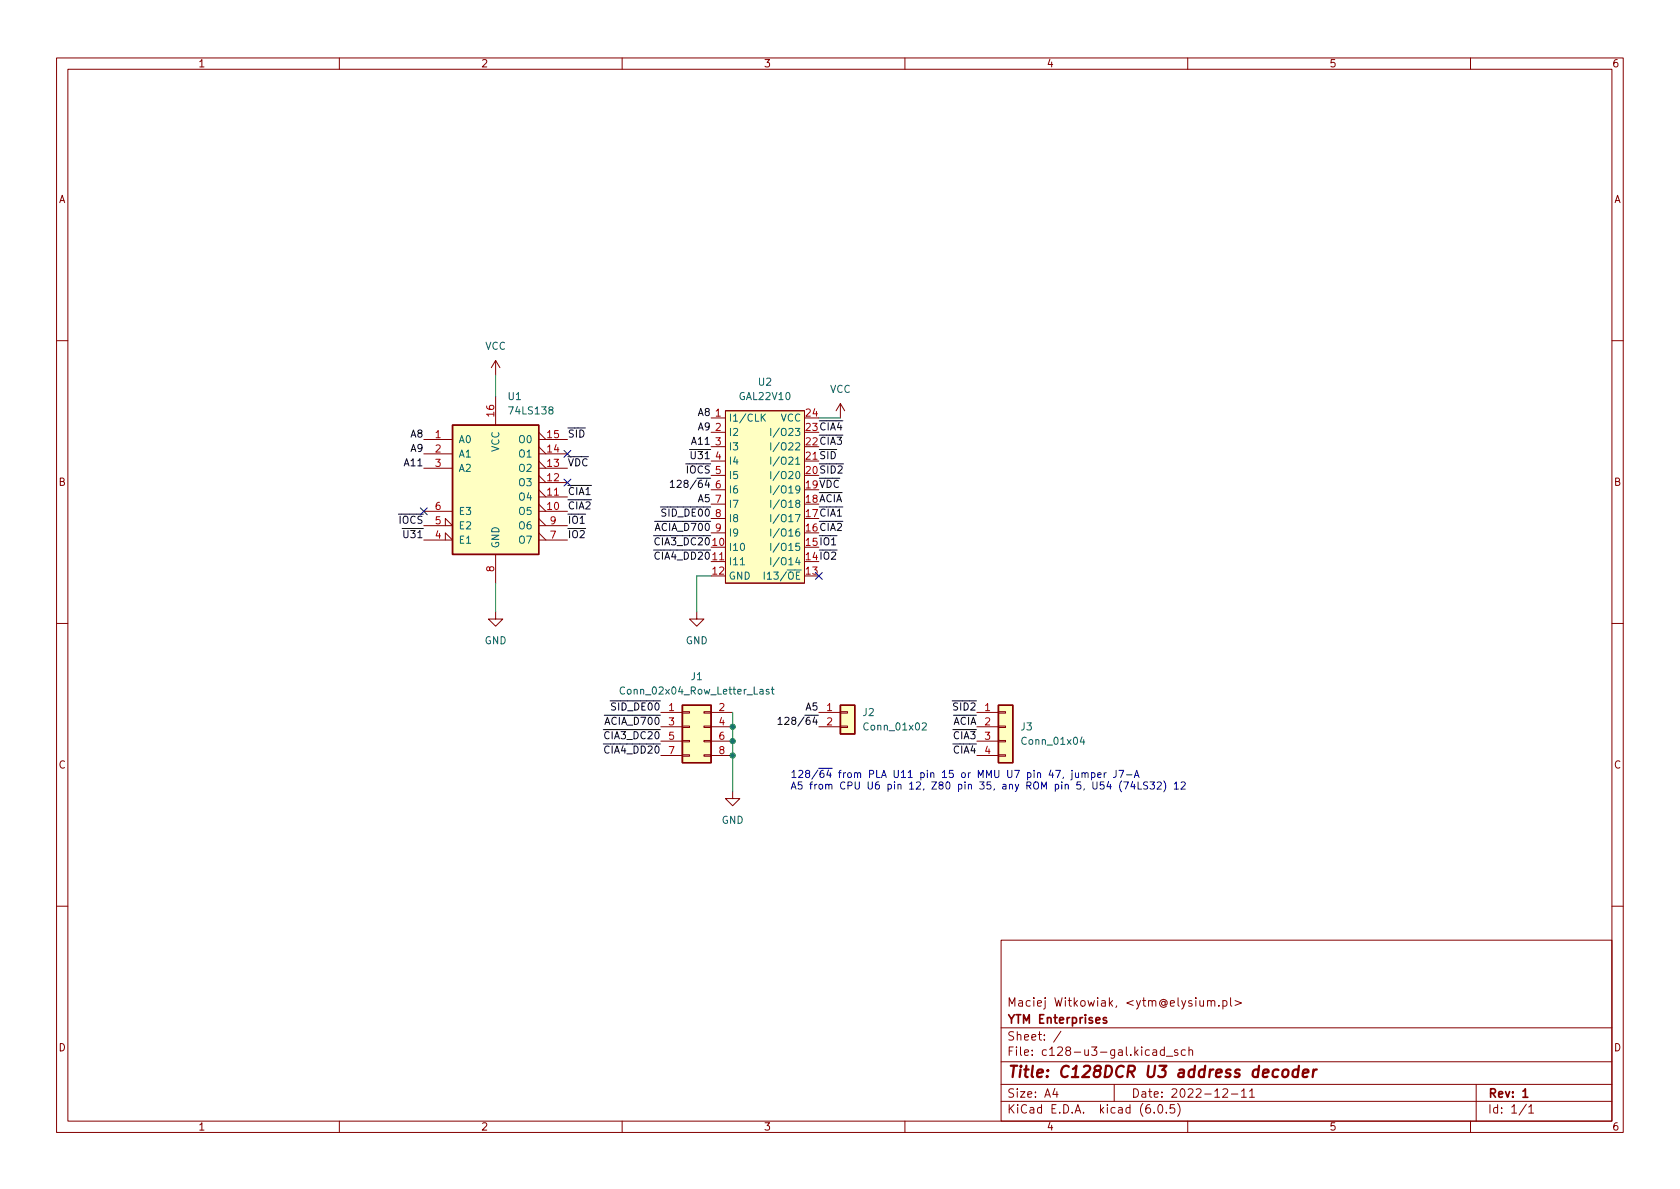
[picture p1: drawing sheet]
<svg xmlns="http://www.w3.org/2000/svg" width="297mm" height="210mm" viewBox="0 0 297 210" stroke-linecap="round" stroke-linejoin="round" font-family="sans-serif">
<g fill="none" stroke="#840000" stroke-width=".18">
<path d="M10 10.2h277v190.1h-277zM12 12.2h273v186.1h-273zM60 10.2v2M110 10.2v2M160 10.2v2M210 10.2v2M260 10.2v2M10 60.2h2M74.9 77.7h5.1M87.6 63.7v2.6M87.6 70.1v5.1M87.6 63.7l-.7 1.3"/>
<path d="M87.6 63.7l.8 1.3M95.2 77.7h5.1M95.2 79l1.3 1.3M95.2 76.4l1.3 1.3M125.7 73.9h2.6M125.7 76.4h2.6M125.7 79h2.6M128.3 72.6h13.9v30.5h-13.9zM148.6 71.4l-.8 1.2M148.6 71.4v2.5M148.6 71.4l.8 1.2M285 60.2h2"/>
<path d="M74.9 95.5h5.1l-1.3-1.3v1.3M74.9 93h5.1l-1.3-1.3v1.3M74.9 90.4h5.1M74.9 82.8h5.1M74.9 80.3h5.1M87.6 98v5.1M95.2 90.4h5.1M95.2 89.1l1.3 1.3M95.2 87.9h5.1M95.2 86.6l1.3 1.3M95.2 85.3h5.1M95.2 84.1l1.3 1.2"/>
<path d="M95.2 82.8h5.1M95.2 81.5l1.3 1.3M95.2 80.3h5.1M95.2 95.5h5.1M95.2 93h5.1M95.2 94.2l1.3 1.3M95.2 91.7l1.3 1.3M125.7 99.3h2.6M125.7 81.5h2.6M125.7 84.1h2.6M125.7 86.6h2.6M125.7 89.1h2.6"/>
<path d="M125.7 91.7h2.6M125.7 94.2h2.6M10 110.2h2M87.6 108.2v1.3h1.3l-1.3 1.2-1.2-1.2h1.2M123.2 108.2v1.3h1.3l-1.3 1.2-1.3-1.2h1.3M285 110.2h2M116.8 126h3.8M116.8 128.5h3.8M116.8 131.1h3.8M116.8 133.6h3.8M120.6 133.5h1.3v.2h-1.3zM120.6 130.9h1.3v.3h-1.3z"/>
<path d="M120.6 128.4h1.3v.2h-1.3zM120.6 125.9h1.3v.2h-1.3zM124.5 133.5h1.2v.2h-1.2zM124.5 130.9h1.2v.3h-1.2zM124.5 128.4h1.2v.2h-1.2zM124.5 125.9h1.2v.2h-1.2zM125.7 126h3.8M125.7 128.5h3.8M125.7 131.1h3.8M125.7 133.6h3.8M129.5 139.9v1.3h1.3l-1.3 1.3-1.2-1.3h1.2M144.8 126h3.8"/>
<path d="M144.8 128.5h3.8M148.6 128.4h1.3v.2h-1.3zM148.6 125.9h1.3v.2h-1.3zM172.7 126h3.8M172.7 128.5h3.8M172.7 131.1h3.8M172.7 133.6h3.8M176.5 133.5h1.3v.2h-1.3zM176.5 130.9h1.3v.3h-1.3zM176.5 128.4h1.3v.2h-1.3zM176.5 125.9h1.3v.2h-1.3zM10 160.2h2"/>
<path d="M177 166.3h108v32h-108zM213.5 177.1l.2-.2 .4 .1v.9M213.5 176.9v1M214.1 177.1l.3-.2 .3 .1 .1 .9M215.5 177.8v.1M216.2 177l.4-.1 .3 .3v.4l-.1 .3h-.6M216.2 176.9v1.5M217.6 176.4v1.3l.2 .2M218.4 176.9l1.1 .5-1.1 .4M285 160.2h2M60 198.3v2M110 198.3v2"/>
<path d="M160 198.3v2M177 194.8h108M177 191.8h108M177 187.8h108M177 181.8h108M186.5 192.5l-.4 1h1M186.9 193v1M187.6 182.4l-1.3 1.9M197 191.8v3M203.9 185.7h.5l.1 .9M204.1 196.7v.1M204.5 186l-.5 .1a.29 .29 0 0 0-.2 .2 .29 .29 0 0 0 .2 .3h.5"/>
<path d="M204.9 195.4l.2-.1a.81 .81 0 0 1 .6 .7 .81 .81 0 0 1-.3 .8h-.2a.81 .81 0 0 1-.6-.6 .81 .81 0 0 1 .3-.8zM205.9 185.7l-.5-.1-.3 .3v.4l.2 .3h.6M205.9 185.1v1.5M206.2 196.7v.1M206.2 186.8h1.2M207.6 195.3h-.7v.7l.2-.1 .5 .1 .1 .2-.1 .5-.2 .1-.5-.1M208.2 195.1a1.72 1.72 0 0 1 0 2.3M208.2 185.7l-.3-.1-.3 .2 .1 .3 .5 .1v.4h-.6M209.6 185.7l-.5-.1-.2 .3v.4l.1 .3h.6M210 198.3v2M210.2 185.8l.2-.2 .4 .1 .1 .9M210.2 185.1v1.5"/>
<path d="M216.2 192.7l.6-.2 .2 .2 .1 .3-1 1h1M217.7 193.5h1.2M219.5 193l.4-.5v1.5M219.5 194h.9M220.9 193l.5-.5v1.5M220.9 194h.9M260 198.3v2M261 191.8v6.5M269.9 195.3l-1.3 1.9M270.3 195.8l.4-.5v1.5M270.3 196.8h.9"/>
</g>
<path d="M195.6 180l-.3-.1-.2 .2v.3l.5 .1v.4h-.5M269.3 193l.4-.5v1.5M269.3 194h.8" fill="none" stroke="#840000" stroke-width=".3"/>
<path d="M226.9 189.3a.52 .52 0 0 1 .5-.2 .52 .52 0 0 1 .4 .4v.6a.55 .55 0 0 1-.6 .4 .55 .55 0 0 1-.5-.4zM229.6 189.2a.66 .66 0 0 0-1 .3l-.1 .6 .2 .3 .1 .1 .6-.1M229.7 188.5l-.3 2M230.4 189.8l.9-.2v-.4l-.6-.1-.3 .3v1l.2 .1 .5-.1M232.3 189.1l-.2 1.4M232.8 189.1l-.4 .1-.2 .3" fill="none" stroke="#840000" stroke-width=".4"/>
<g fill="#ffffc2" stroke="#ffffc2" stroke-width=".18">
<path d="M128.3 72.6h13.9v30.5h-13.9z"/>
<path d="M120.6 124.7h5.1v10.2h-5.1z"/>
<path d="M80 75.2h15.2v22.8h-15.2z"/>
<path d="M148.6 124.7h2.5v5.1h-2.5z"/>
<path d="M176.5 124.7h2.6v10.2h-2.6z"/>
</g>
<g fill="none" stroke="#006464" stroke-width=".18">
<path d="M134.8 73.8l.5 .7M135.3 73.2l-.7 .7M136.3 75.8v1.2M136.3 78.3v1.3M137.8 78.2l-1.1 1.7M137.8 75.7l-1.1 1.6M130.9 99.9h.7M136.3 80.8v1.3M136.3 83.4v1.2M136.3 85.9v1.3M136.3 88.5v1.2M136.3 91v1.3"/>
<path d="M136.3 93.5v1.3M136.3 96.1v1.2M136.3 98.6v1.3M137.8 98.6l-1.1 1.6M137.8 96l-1.1 1.6M137.8 93.5l-1.1 1.6M137.8 90.9l-1.1 1.7M137.8 88.4l-1.1 1.6M137.8 85.9l-1.1 1.6M137.8 83.3l-1.1 1.6M137.8 80.8l-1.1 1.6M110.4 121.6a.6 .6 0 0 0-.8 .4 .6 .6 0 0 0 .6 .7l.2-.1"/>
<path d="M136 122l-.4-.1-.1 .2v.2l.5 .1v.3h-.5M136.4 121.9h.5M136.6 121.5v1.1l.3 .1M163.1 127.9l.4-.1 .3 .4-.8 .9h.8M191.3 130.3l-.3 .9h.8M191.6 130.8v.8"/>
</g>
<path d="M80 75.2h15.2v22.8h-15.2zM120.6 124.7h5.1v10.2h-5.1zM148.6 124.7h2.5v5.1h-2.5zM176.5 124.7h2.6v10.2h-2.6z" fill="none" stroke="#840000" stroke-width=".25"/>
<path d="M100.7 93.8v1.3M101.4 93.9l.2-.1a.43 .43 0 0 1 .5 .4v.5a.42 .42 0 0 1-.4 .4 .42 .42 0 0 1-.4-.4v-.5zM102.6 93.9l.5-.1 .2 .4-.8 .9h.8" fill="none" stroke="#0f0f0f" stroke-width=".18"/>
<g fill="none" stroke="#0000c2" stroke-width=".18">
<path d="M190.2 136.6v.8l.3 .1 .2-.1M190.7 136.6v.9M191.3 136.8l.2-.2 .3 .1v.8M191.3 136.6v.9M191.8 136.8l.2-.2 .3 .1 .1 .8M193 136.7l.4-.1 .2 .3-.1 .5h-.5M193 136.6v1.3M194.1 137.1l.6-.2-.1-.2-.3-.1-.2 .2v.6h.5M195.2 136.6v.9M195.6 136.6l-.4 .3M196 138.2l-.3 .9h.8M196.3 138.7v.8"/>
<path d="M197.3 136.2v.9a.41 .41 0 0 1-.4 .4M197.8 136.2h.9l-.6 1.3M198.3 138.1a1.46 1.46 0 0 0 0 1.9M198.7 138.3h.8l-.5 1.2M199.2 137h.9M200.3 138.2l-.3 .9h.7M200.6 137.5l.4-1.3 .4 1.3M200.6 138.7v.8M200.7 137.1h.6M201.2 138.3v1.2h.6M202.9 138.3h-.5l-.2 .2 .1 .3 .6 .3v.3l-.2 .1h-.5M203.3 138.3h.8l-.4 .5 .4 .1v.5l-.2 .1-.6-.1"/>
<path d="M204.6 138.4l.5-.1 .2 .3-.8 .9h.8M205.8 138.1a1.46 1.46 0 0 1 0 1.9M207.6 138.6l.4-.3v1.2M207.6 139.5h.8M208.8 138.4l.5-.1 .3 .3-.8 .9h.8"/>
</g>
<path d="M87.6 66.3v3.8M144.8 73.9h3.8M87.6 103.1v5.1M125.7 101.8h-2.5v6.4M129.5 126v13.9" fill="none" stroke="#009600" stroke-width=".18"/>
<path d="M99.7 79.6l1.2 1.3M100.9 79.6l-1.2 1.3M74.3 89.8l1.2 1.2M75.5 89.8l-1.2 1.2M99.7 84.7l1.2 1.2M100.9 84.7l-1.2 1.2M144.2 101.2l1.2 1.3M145.4 101.2l-1.2 1.3" fill="none" stroke="#000084" stroke-width=".18"/>
<g fill="#009600" stroke="#009600" stroke-width=".18">
<circle cx="129.5" cy="131.1" r=".46"/>
<circle cx="129.5" cy="133.6" r=".46"/>
<circle cx="129.5" cy="128.5" r=".46"/>
</g>
<text font-size="2.8" fill="#840000" x="178" y="190.6">Title: C128DCR U3 address decoder</text>
<g font-size="2.1" fill="#840000">
<text x="178" y="178">Maciej Witkowiak, &lt;ytm@elysium.pl&gt;</text>
<text x="178" y="184">Sheet: /</text>
<text x="178" y="181">YTM Enterprises</text>
<text x="178" y="186.7">File: c128-u3-gal.kicad_sch</text>
<text x="178" y="196.9">KiCad E.D.A. kicad (6.0.5)</text>
<text x="178" y="194.1">Size: A4</text>
<text x="200" y="194.1">Date: 2022-12-11</text>
<text x="263" y="194.1">Rev: 1</text>
<text x="263" y="196.9">Id: 1/1</text>
</g>
<g font-size="1.8" fill="#840000">
<text x="35" y="11.9">1</text>
<text x="85" y="11.9">2</text>
<text x="135" y="11.9">3</text>
<text x="185" y="11.9">4</text>
<text x="235" y="11.9">5</text>
<text x="285" y="11.9">6</text>
<text x="10.3" y="35.9">A</text>
<text x="285.3" y="35.9">A</text>
<text x="10.3" y="85.9">B</text>
<text x="285.3" y="85.9">B</text>
<text x="10.3" y="135.9">C</text>
<text x="285.3" y="135.9">C</text>
<text x="10.3" y="185.9">D</text>
<text x="285.3" y="185.9">D</text>
<text x="35" y="199.9">1</text>
<text x="85" y="199.9">2</text>
<text x="135" y="199.9">3</text>
<text x="185" y="199.9">4</text>
<text x="235" y="199.9">5</text>
<text x="285" y="199.9">6</text>
</g>
<g font-size="1.8" fill="#006464">
<text x="85.8" y="61.8">VCC</text>
<text x="89.9" y="70.7">U1</text>
<text x="130.8" y="70.7">GAL22V10</text>
<text x="134.1" y="68.2">U2</text>
<text x="146.7" y="69.5">VCC</text>
<text x="90.3" y="73.3">74LS138</text>
<text x="128.8" y="74.5">I1/CLK</text>
<text x="128.8" y="77.1">I2</text>
<text x="137.4" y="77.1">I/O23</text>
<text x="138" y="74.5">VCC</text>
<text x="81" y="78.4">A0</text>
<text x="81" y="80.9">A1</text>
<text x="81" y="83.4">A2</text>
<text x="88.3" y="79.9" transform="rotate(-90 88.3 79.9)">VCC</text>
<text x="91.9" y="83.4">O2</text>
<text x="91.9" y="80.9">O1</text>
<text x="91.9" y="78.4">O0</text>
<text x="128.8" y="79.6">I3</text>
<text x="128.8" y="82.2">I4</text>
<text x="137.4" y="82.2">I/O21</text>
<text x="137.4" y="79.6">I/O22</text>
<text x="91.9" y="88.5">O4</text>
<text x="91.9" y="86">O3</text>
<text x="128.8" y="84.7">I5</text>
<text x="128.8" y="87.2">I6</text>
<text x="128.8" y="89.8">I7</text>
<text x="137.4" y="89.8">I/O18</text>
<text x="137.4" y="87.2">I/O19</text>
<text x="137.4" y="84.7">I/O20</text>
<text x="81" y="93.6">E2</text>
<text x="81" y="91.1">E3</text>
<text x="91.9" y="91.1">O5</text>
<text x="91.9" y="93.6">O6</text>
<text x="128.8" y="92.3">I8</text>
<text x="128.8" y="94.9">I9</text>
<text x="137.4" y="94.9">I/O16</text>
<text x="137.4" y="92.3">I/O17</text>
<text x="81" y="96.1">E1</text>
<text x="88.3" y="97" transform="rotate(-90 88.3 97)">GND</text>
<text x="91.9" y="96.1">O7</text>
<text x="128.8" y="97.4">I10</text>
<text x="128.8" y="99.9">I11</text>
<text x="137.4" y="99.9">I/O14</text>
<text x="137.4" y="97.4">I/O15</text>
<text x="128.8" y="102.5">GND</text>
<text x="134.8" y="102.5">I13/~{OE}</text>
<text x="85.7" y="113.9">GND</text>
<text x="121.2" y="113.9">GND</text>
<text x="110.4" y="122.8">Conn_02x04_Row_Letter_Last</text>
<text x="122.2" y="120.3">J1</text>
<text x="152.6" y="126.6">J2</text>
<text x="153" y="129.2">Conn_01x02</text>
<text x="180.5" y="129.2">J3</text>
<text x="181" y="131.7">Conn_01x04</text>
<text x="127.6" y="145.7">GND</text>
</g>
<g font-size="1.8" fill="#0f0f0f">
<text x="72.7" y="77.4">A8</text>
<text x="100.3" y="77.4">~{SID}</text>
<text x="123.5" y="76.1">A9</text>
<text x="123.5" y="73.6">A8</text>
<text x="142.5" y="76.2">23~{CIA4}</text>
<text x="71.7" y="82.4">A11</text>
<text x="72.7" y="79.9">A9</text>
<text x="100.3" y="82.4">~{VDC}</text>
<text x="120" y="83.7">~{IOCS}5</text>
<text x="121.1" y="81.2">~{U31}4</text>
<text x="122.5" y="78.6">A11</text>
<text x="142.5" y="83.8">20~{SID2}</text>
<text x="142.5" y="81.3">21~{SID}</text>
<text x="142.5" y="78.7">22~{CIA3}</text>
<text x="100.3" y="87.5">~{CIA1}</text>
<text x="118.9" y="86.3">128/~{64}6</text>
<text x="123.5" y="88.8">A5</text>
<text x="142.5" y="88.9">18~{ACIA}</text>
<text x="142.5" y="86.4">19~{VDC}</text>
<text x="69.2" y="92.6">~{IOCS} 5</text>
<text x="70.3" y="95.1">~{U31} 4</text>
<text x="100.3" y="92.6">~{IO1}</text>
<text x="100.3" y="90.1">~{CIA2}</text>
<text x="114.8" y="93.9">~{ACIA_D700}9</text>
<text x="116" y="91.3">~{SID_DE00}8</text>
<text x="142.5" y="94">16~{CIA2}</text>
<text x="142.5" y="91.4">17~{CIA1}</text>
<text x="114.8" y="96.4">~{CIA3_DC20}10</text>
<text x="114.8" y="99">~{CIA4_DD20}11</text>
<text x="142.5" y="99.1">14~{IO2}</text>
<text x="142.5" y="96.5">15~{IO1}</text>
<text x="107.1" y="125.6">~{SID_DE00} 1</text>
<text x="142.5" y="125.6">A5</text>
<text x="167.4" y="125.6">~{SID2} 1</text>
<text x="105.9" y="128.2">~{ACIA_D700} 3</text>
<text x="105.9" y="130.7">~{CIA3_DC20} 5</text>
<text x="138" y="128.2">128/~{64} 2</text>
<text x="167" y="128.2">~{ACIA} 2</text>
<text x="167.3" y="130.7">~{CIA3} 3</text>
<text x="105.9" y="133.2">~{CIA4_DD20} 7</text>
<text x="167.3" y="133.2">~{CIA4} 4</text>
</g>
<g font-size="1.8" fill="#a90000">
<text x="77" y="77.5">1</text>
<text x="87.4" y="73.6" transform="rotate(-90 87.4 73.6)">16</text>
<text x="96.8" y="77.5">15</text>
<text x="126.5" y="73.7">1</text>
<text x="126.5" y="76.2">2</text>
<text x="142.5" y="73.7">24</text>
<text x="77" y="80">2</text>
<text x="77" y="82.5">3</text>
<text x="96.8" y="82.5">13</text>
<text x="96.8" y="80">14</text>
<text x="126.5" y="78.7">3</text>
<text x="96.8" y="87.6">11</text>
<text x="96.8" y="85.1">12</text>
<text x="126.5" y="88.9">7</text>
<text x="77" y="90.2">6</text>
<text x="96.8" y="90.2">10</text>
<text x="97.3" y="95.2">7</text>
<text x="97.3" y="92.7">9</text>
<text x="87.4" y="101.1" transform="rotate(-90 87.4 101.1)">8</text>
<text x="126" y="101.6">12</text>
<text x="142.5" y="101.6">13</text>
<text x="127.1" y="125.7">2</text>
<text x="146.2" y="125.7">1</text>
<text x="127.1" y="128.3">4</text>
<text x="127.1" y="130.8">6</text>
<text x="127.1" y="133.3">8</text>
</g>
<g font-size="1.8" fill="#0000c2">
<text x="139.7" y="137.6">128/~{64} from PLA U11 pin 15 or MMU U7 pin 47, jumper J7-A</text>
<text x="139.7" y="139.6">A5 from CPU U6 pin 12, Z80 pin 35, any ROM pin 5, U54 (74LS32) 12</text>
</g>
</svg>
